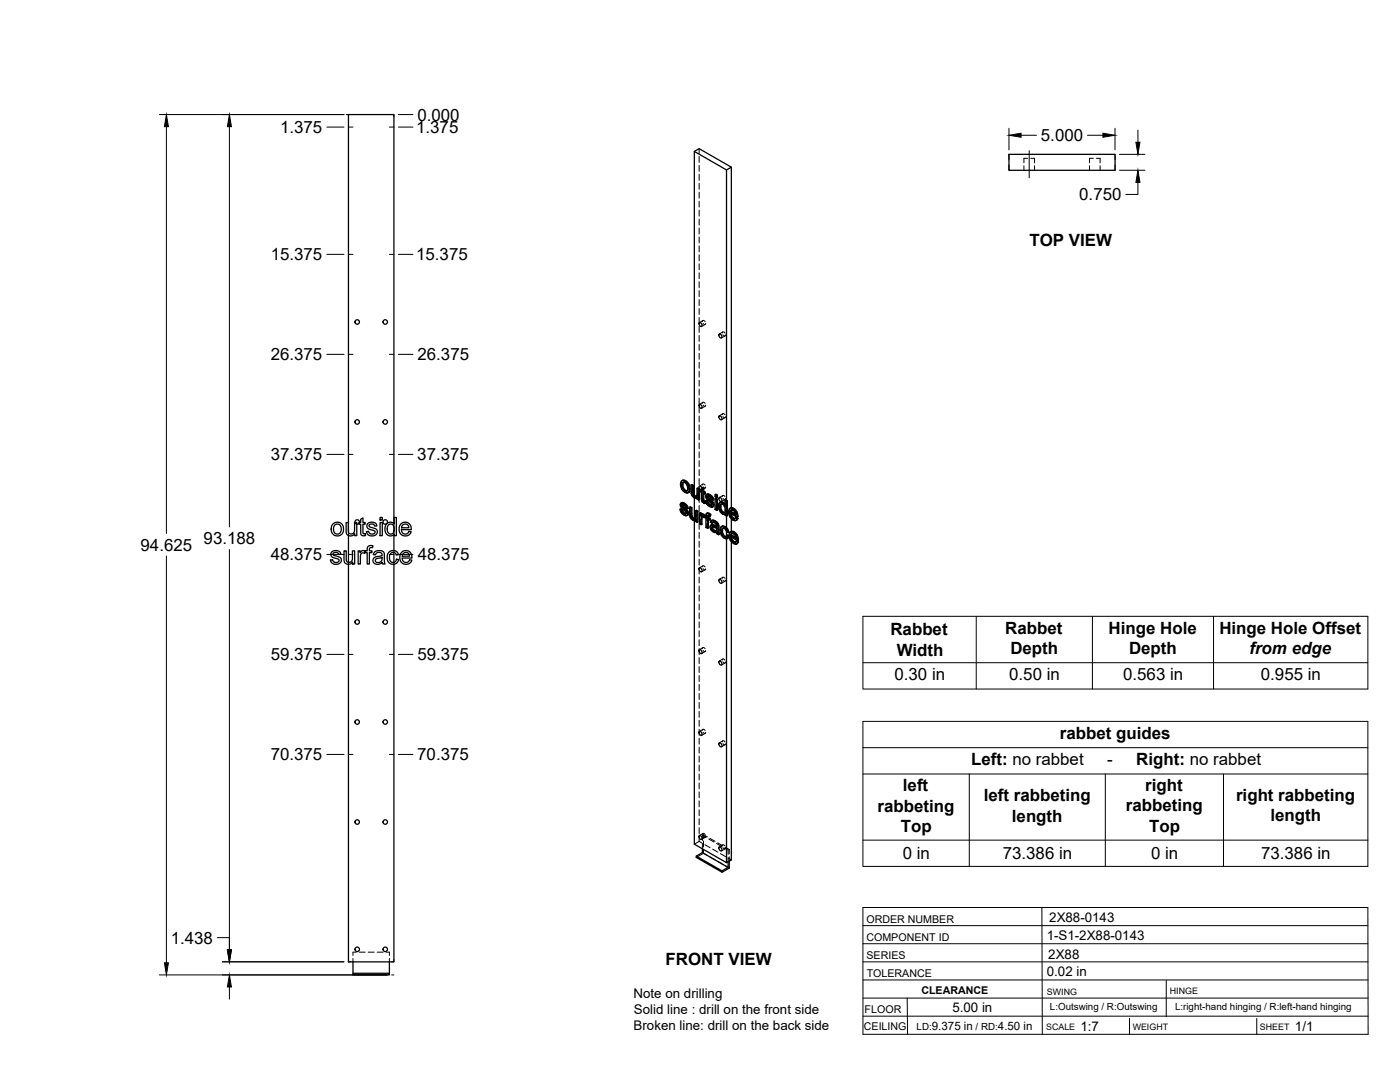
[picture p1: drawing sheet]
<svg xmlns="http://www.w3.org/2000/svg" width="559mm" height="432mm" viewBox="0 0 559 432" stroke-linecap="round" stroke-linejoin="round" font-family="sans-serif">
<!-- layer: Visible -->
<g fill="none" stroke="#000" stroke-width=".51">
<path d="M277.1 60.4l2-1.1 12.8 7.4-1.9 1.1M291.9 66.7v135.9M402.7 61.6h42.4v6.4h-42.4zM279.2 128.7a.93 .93 0 0 1 .9 .6 .93 .93 0 0 1-.3 1l-.8-.8zM287.1 133.3a.93 .93 0 0 1 .9 .6 .93 .93 0 0 1-.2 1l-.8-.9zM279.2 161.4a.93 .93 0 0 1 .9 .5 .93 .93 0 0 1-.3 1.1l-.8-.9zM287.1 165.9a.93 .93 0 0 1 .9 .6 .93 .93 0 0 1-.2 1l-.8-.8zM272.2 191.8l.6-.2 .9 .2zM272.2 191.8l-.5 .6-.1 .9 .5 1.9 1.5 1.4 .8 .1 .5-.3M272.3 193.6l.3 1.4M272.6 195l.3-.1 .8 .8-.3 .2zM272.8 192.5l-.2 .9"/>
<path d="M272.9 194.9l-.3-1.5-.3 .1 .2-.8 .5-.2 .9 .6 .5 1.4-.2 1.4h-.8M273.4 192l1 1a1.88 1.88 0 0 1 1 2M273.7 195.7l.5 .2M273.7 191.8l1.2 1.3M274.6 193.3l.5 1.9 .3-.2-.2 1.2M275.1 195.2l-.2 1.2 .3-.2-.6 .5M275.8 193.5l.7 .4 .3-.2v3.2M276.5 193.9v3.1l.3-.1 .3 .6M276.5 197.1l.3 .6 .3-.2 .5 .4M276.8 197.7l.4 .4h.9l-.3 .1M276.8 193.7l-.7-.4-.3 .2v3.2l.4 1.2 .9 .7M277.1 198.6l.6 .3 .6-.3v.6l.5 .4"/>
<path d="M277.1 197.5v-137.1l12.9 7.4v131.9M277.1 198.7v8.2M277.2 198.1l.6 .1M278.2 194.9l.6 .4 .4-.2v4.3l-.4 .2v-4.3M278.3 198.6l-.3 .2M279.6 195.5l-1.1-.8-.3 .2v2.6l-.4 .7M280 195.5l-.5 .1v.6l.5 .3v3.3l.9 1h.7l-.1-.7h-.6M280 194.8l.9-.2v1.5M280.1 194.7l-.3-.5-.7-.2v1M280.6 194.8v1.5l.3-.2 .6 .3M280.6 196.3l.6 .3 .3-.2v.6l-.3 .2v-.6M280.6 199.7l.7 .2"/>
<path d="M280.7 200l.8 .1M280.9 194.6l-.9 .2v1.1l-.5-.3M280.9 197v2.6M281.2 197.2l-.6-.4v2.8l.5 .2M281.6 199.8l.6 .3M282.1 197.3l.7-.1 .6 .2M282.3 198.3l.1 .3 .3-.2 .2 .3M282.4 198.6l.2 .3 .3-.2 1.5 1.4M282.4 197.1l-.4 .3M282.5 197.4h.9l.7 .6M282.5 199.9l-.9-.1 .7 1.6 1.3 .9 .9-.1M282.6 198v.1"/>
<path d="M282.6 198.9l1.4 1.4 .4-.2 .4 .6M282.7 198.4l-.4-.3 1 .3 .6 1 .6 .2M282.8 197.2l-.9 .3-.2 .9 .3 .7 2 1.9-.2 .7M283.1 197.6l.7 .6 .3-.2 .5 .6M283.8 198.2l.5 .6 .3-.2 .2 .9-.3 .1-.2-.8M285.4 199l.3-.1 .7 .3-.4 .2zM285.4 197.4l.3-.2 .7 .4-.4 .2zM285.4 199v4.3l.6 .4M285.4 197.4v.8l.6 .4M286.4 199.2v4.3l-.4 .2v-4.3M286.4 197.6v.8l-.4 .2v-.8M287.1 198.6a.93 .93 0 0 1 .9 .5 .93 .93 0 0 1-.2 1.1l-.8-.9z"/>
<path d="M289.4 199.7l.6 .3 .3-.1v5.9l-.3 .2v-6M290.3 199.9l-.6-.4-.3 .2v2.1l-.4-.7M133 209l1.7-.6 1.4 .5 .9 1.2v2.2l-.8 1.1-1.8 .5-1.5-.7-.7-1.6a2.9 2.9 0 0 1 .8-2.6zM133.5 209.6l1.2-.5 .7 .2 .5 .6 .3 1.7-.8 1.4-1.2 .1-.8-.6-.3-1.6zM137.3 219.8h.9v3a1.32 1.32 0 0 0 1.3 1.7 1.32 1.32 0 0 0 1.2-1.8v-2.9h.9v5.3h-.8v-.8a1.86 1.86 0 0 1-2.3 .9 1.86 1.86 0 0 1-1.2-2.1zM138.2 208.5h.8l.1 3.8a1.31 1.31 0 0 0 1.7 .7 1.31 1.31 0 0 0 .7-1.7v-2.8h.9v5.3h-.8v-.8a1.86 1.86 0 0 1-2.2 .8 1.86 1.86 0 0 1-1.2-2zM139.1 213.7v10.7M143 219.8h.7v.8a1.28 1.28 0 0 1 2.1-.6l.8-.2v-1.1a1.56 1.56 0 0 1 2.2-.9l-.1 .8a.81 .81 0 0 0-.9 0 .81 .81 0 0 0-.4 .8v.4h1.1v.7h-1.1v4.6h-.8v-4.6h-.8v-.4l-.3 .7-.8-.2-.7 .5-.2 4h-.8zM143.3 208.8l-.9 .4M143.4 208.5a.9 .9 0 0 0-.8-1.1 .9 .9 0 0 0-.9 1.1M144 207.2l.9-.5v1.8h.9v.7h-.9v3.4l.2 .4h.7l.1 .8h-1.3l-.6-.7v-3.9h-.7v-.7h.7zM146.7 209l.9-.5 1.4-.1a1.53 1.53 0 0 1 1.4 1.5l-.8 .1a1.17 1.17 0 0 0-1.2-.9 1.17 1.17 0 0 0-1.1 .8l.4 .5 2.1 .5a1.6 1.6 0 0 1 .7 2.1 1.6 1.6 0 0 1-2 .9l-1.5-.4-.7-1.3 .9-.2 .4 .9 .5 .2 1.3-.2a.73 .73 0 0 0 .3-.9 .73 .73 0 0 0-.9-.4l-1.1-.3a1.41 1.41 0 0 1-1-2.3z"/>
<path d="M151.7 208.5h.9v5.3h-.9zM151.7 206.5h.9v1h-.9zM154.3 209l1.1-.6a1.86 1.86 0 0 1 1.9 .7v-2.6h.9v7.3h-.8v-.7a2.17 2.17 0 0 1-2.7 .5 2.17 2.17 0 0 1-1.1-2.5zM154.5 208.9a.9 .9 0 0 0-.5-1.5 .9 .9 0 0 0-1.1 1.1 .9 .9 0 0 0 1.4 .5M155 209.5l1.3-.3 .9 1v2l-.7 .9-1.1-.1-.7-.9-.1-1.5zM157.2 209v-163.3h-18.1v166.6M157.2 210.2v2M157.2 213.3v6.4M160 209.1a2.46 2.46 0 0 1 2.9-.4 2.46 2.46 0 0 1 1.2 2.7h-3.9l.3 1 .8 .7a1.46 1.46 0 0 0 1.9-1l.9 .1-.5 .9-.9 .7h-1.5l-1.2-.6-.7-1.7 .1-1.2zM160.7 209.5l.6-.3h1l.6 .6 .3 .8h-2.9zM271.4 203.2l.6 .3M271.9 200.7l.7-.1 .6 .2"/>
<path d="M272 203.5l.4-.2 .2 .9-.3 .1zM272.1 201.7l.7 .4M272.2 202l.2 .3 .4-.2 1.5 1.4M272.2 200.6l-.4 .2M272.3 204.3l.7 .6h.8M272.3 200.8h.9l.8 .6M272.4 203.3l-1-.1 .8 1.8 1.2 .7 .9-.1M272.4 202.3l1.5 1.4 .4-.2 .4 .7M272.5 201.4l-.1 .1M272.5 201.8l-.3-.3 1 .3 .5 1 .7 .3M272.6 204.2l.7 .6M272.6 200.6l-.9 .3-.2 .8 .4 .9 1.9 1.8-.2 .7"/>
<path d="M272.9 201l.7 .6 .4-.2 .5 .7M273 204.9l.6 .2M273.6 201.6l.5 .6 .4-.1 .2 .8-.3 .2-.3-.9M273.7 205.1h-.1M273.9 203.7l.4 .6 .4-.1 .1 .7M274.3 204.3l.2 .7 .3-.1-.2 .5M274.5 205l-.2 .6 .3-.2-.4 .4M275.2 202.4l.7 .4 .3-.2v3.2M275.9 202.8v3.1l.3-.1 .3 .6M275.9 206l.3 .6 .3-.2 .4 .4M276.2 206.6l.4 .4h.9M276.2 202.6l-.7-.4-.3 .2v3l.3 1.2 .8 .8a.97 .97 0 0 0 1.4 .1"/>
<path d="M276.6 207l.6 .2M277.1 207.8v129.1l12.9 7.4v-129.3M277.5 207l-.3 .2M277.6 203.8l.7 .4 .3-.2v4.3l-.3 .2v-4.3M277.7 207.5v.7l.6 .3M277.7 207.5l-.2 .2M278.6 204l-.7-.4-.3 .2v2.7l-.4 .7M279.2 204.7l.6 .4 .3-.2v.5l.4-.2M279.8 205.1v.6l.7-.5 .4 .1M280 206.4l.2 2.8-.3 .2v-2.2M280.1 204.9l-.6-.3-.3 .1v4.3l.7 .4M280.2 205.3h.7l.6 .4"/>
<path d="M280.3 206.1v.1M280.6 205.4l.6 .5M281 206.6l-.8-.5-.2 .3 .3-.2-.1 .8M281.2 206.4l.6 .4v3.7l.6 .4M281.2 206.4v-.3l-.2 .5M281.2 200.3l.1 .7M281.2 206.5l-.2 .1M282.2 204.9h.9l.6 .4M282.2 200.1l.3-.2 .3 .8-.3 .2zM282.4 206.6l.7 .4 .3-.2v.6l-.3 .1v-.5M282.5 204.7l-.5 .2M282.5 200.9l.7 .6h.8"/>
<path d="M282.7 207.3v3.4l-.3 .2v-3.8l.7 .4M282.7 205.7v.7M282.8 205.1l.6 .4 .3-.2-.4 .8 .1-.6M282.8 200.7l.7 .7M283.1 204.9l-.6-.2-.5 .2-.2 1.3-.6-.3 .6-.1M283.2 201.5l.6 .2M283.3 206.1a.45 .45 0 0 0-.5-.5 .45 .45 0 0 0-.4 .6v.4l.3-.2 .7 .4M283.9 209.6l.7-.2 1.4 .5M283.9 201.7h-.1M284.1 210.7l.2 .6 .3-.2 .6 .5M284.1 200.3l.4 .6 .3-.2 .2 .8M284.2 210.4l-.1 .3 .3-.2 .2 .6"/>
<path d="M284.2 209.4l-.5 .2M284.3 211.3l.5 .5h1h-1M284.3 210.3l-.1 .1M284.4 207.7l.8 .4 .3-.2 .8 .6M284.4 210.3l.6 .2a.79 .79 0 0 1 .9 .2 .79 .79 0 0 1 0 1l-.4 .3M284.4 210.3l-.2 .1M284.4 210.3v.2M284.5 200.9l.2 .7 .3-.1-.2 .5M284.5 208.4l-.4 .5 .2-.4 .5-.1 1.1 1a.43 .43 0 0 1 .1 .6 .43 .43 0 0 1-.7 0l-1-.4M284.6 209.4l-1 .3-.2 1 .7 1.1 1.1 .7a.62 .62 0 0 1 1 .5l.6 .4M284.7 201.6l-.2 .6 .3-.2-.5 .4M284.7 207.6l-.8 .2"/>
<path d="M285.2 208.1l.8 .5 .3-.1 .4 .5M285.5 207.9l-.8-.3-.9 .3-.3 .5 .6 .5M286 208.6l.4 .6 .3-.2 .2 .7M286.4 209.2l.2 .6 .3-.1 .1 2.9M286.6 209.8l.1 2.9 .3-.1 .1 .6-.3 .2-.1-.6M287.4 202.4l.3 1.4M287.5 200.4h1.2l.6 .6M287.7 201.3h.7l.7 .8 .3 1.1-.2 1.4M287.7 201.3l-.3 1.1 .4-.2 .3 1.4M287.7 203.8l.4-.2 .7 .8-.4 .2zM287.8 201.2l-.1 .1M287.8 200.3l-.5 .2"/>
<path d="M288 201.1l-.2 1.1M288.1 212v.1a1.2 1.2 0 0 0 .8 1.4l.5 .5M288.2 210.1l.9 .2 .3-.2 1 1M288.4 213.4l.7 .8h.8M288.4 200.6l.6 .5h.4M288.4 204.6h.8M288.5 209.9l-.6 .3M288.6 210.8l-.2 1M288.7 200.4l-.7-.2-.8 .4-.4 1.7 .9 2.2 1.1 .8 .6-.2v.5l.6 .4v4.5M288.8 204.4l.4 .1M289.1 210.3l.8 .6a1.43 1.43 0 0 1 1 1.5l-.3 .1-.5-1.3M289.4 210.1l-.9-.2-.7 .3-.3 .7v1.4l.9 2 1 .6 .7 .1"/>
<path d="M289.4 205.1l-.2 .2M290 212.2v1.8M290 213.7l.7 .4M290.6 212.5l-.6-.2-.7-1.3-.9-.2-.3 1.2 .3-.2 .3 1.4M290.7 214.1l.3-.1-.3 .6-.6 .4zM291 214l-.6-.5-.7 .8-.6-.1M291.3 202.9h1a1.84 1.84 0 0 1 1.8 1.2M291.5 212.3l.8-.1a1.99 1.99 0 0 1 2 1.3M291.5 204.3l2.1 1.2-.4-1.1-.9-.9-.6 .1-.2 .7 .3-.2 1.7 1M291.7 213.6l2.1 1.2-.5-1.3-.9-.6h-.4l-.3 .7 .3-.2 1.7 1M291.8 206.1l.8 .8h.8M291.8 205l.3 .9"/>
<path d="M291.9 216.2v127l-1.9 1.1M291.9 203.6v.5M291.9 205.1v.3M291.9 207.1v4.9M292 203.5l-.2 .6M292 214.4l.3 .9M292 215.5l.8 .8h.8M292.2 212.9l-.2 .5M292.5 203l1 1a1.94 1.94 0 0 1 1.1 2.1M292.6 206.9l.6 .2M292.7 212.4l1.1 1a1.97 1.97 0 0 1 .9 2M292.8 216.3l.5 .2"/>
<path d="M292.9 202.8l-.9-.2-1 .7-.2 1 .2 1.4 .7 1.1 1.3 1h.7l.8-.9M293.1 212.2l-.9-.2-.9 .5-.3 1.5 .3 1.2 .7 1.1 1.2 .8 .6 .1 .9-.9M293.3 207l-.1 .1M293.5 216.4l-.2 .1M293.6 206.6l.6 .5M293.8 204.3l.4 1.9 .4-.1-.4 .1M293.8 216l.6 .5M293.9 213.7l.5 1.9 .3-.2-.3 .2M294.2 206.4l-2.8-1.6 .4 1.3 .3-.2 .8 .9M294.4 215.8l-2.8-1.6 .4 1.3 .3-.2 .8 .8M294.5 206.9l-.7 .8M294.5 206.9l-.6-.5-.7 .7"/>
<path d="M294.7 216.3l-.7 .8M294.7 216.3l-.6-.5-.8 .7M132.4 220.2l1.2-.5 1.1 .1a1.53 1.53 0 0 1 1.4 1.4l-.9 .1a1.17 1.17 0 0 0-1.1-.9 1.17 1.17 0 0 0-1.2 .9l.3 .3 2.8 1.1a1.85 1.85 0 0 1-.4 2.2 1.85 1.85 0 0 1-2.2 .2l-1.1-.6-.4-1 .9-.1 .3 .7 .7 .4 1.2-.2a.81 .81 0 0 0 .2-1.1 .81 .81 0 0 0-1-.3l-1.2-.4a1.35 1.35 0 0 1-.6-2.3zM149.5 220.3l.7-.4 1.2-.2 1.7 .6 .6 4.8h-.9l-.2-.6-1.3 .6-1.2 .1-.8-.4-.4-.7a1.74 1.74 0 0 1 2-2l.6-.1a.77 .77 0 0 0 1-.8 .77 .77 0 0 0-1-.7l-1.2 .2-.4 .7-.9-.1zM150 223.2l2.5-.7a1.62 1.62 0 0 1-.6 1.7 1.62 1.62 0 0 1-1.9 0l-.2-.5zM155.2 220.4l1.2-.6h1.4l.8 .7 .4 .9-.8 .1a1.44 1.44 0 0 0-1.9-.9 1.44 1.44 0 0 0-.9 1.9l.4 1.4 .7 .5 1.1-.1 .6-1.1 .9 .1-.5 1.2a2.49 2.49 0 0 1-3.2 .2 2.49 2.49 0 0 1-.8-3.2zM157.2 225.2v158.7h-18.1v-158.7M157.2 220.5v3.9M160.3 220.5a2.46 2.46 0 0 1 2.9-.5 2.46 2.46 0 0 1 1.2 2.7h-3.9l.2 .9 .8 .8a1.43 1.43 0 0 0 2-1l.9 .1-.5 .9-.9 .7h-1.6l-1.1-.6-.6-.9-.1-1.1 .1-1zM161 220.9l.5-.4h1.1l.6 .5 .3 1h-3zM279.2 226.6a.93 .93 0 0 1 .9 .6 .93 .93 0 0 1-.3 1l-.8-.8zM287.1 231.2a.93 .93 0 0 1 .9 .5 .93 .93 0 0 1-.2 1.1l-.8-.9z"/>
<path d="M279.2 259.3a.93 .93 0 0 1 .9 .5 .93 .93 0 0 1-.3 1.1l-.8-.9zM287.1 263.8a.93 .93 0 0 1 .9 .6 .93 .93 0 0 1-.2 1l-.8-.8zM279.2 291.9a.93 .93 0 0 1 .9 .6 .93 .93 0 0 1-.3 1l-.8-.9zM287.1 296.5a.93 .93 0 0 1 .9 .5 .93 .93 0 0 1-.2 1.1l-.8-.9zM279.2 333.4a.93 .93 0 0 1 .9 .6 .93 .93 0 0 1-.3 1l-.8-.8zM280.4 338.7v1.6l-2.5 1.4v.5l10.3 5.9v-.5l-10.3-5.9M287.1 338a.93 .93 0 0 1 .9 .6 .93 .93 0 0 1-.2 1l-.8-.9zM280.4 340.3l10.2 5.9-2.4 1.4M290.6 343.9v2.3M291.1 343.6v2.8l-2.9 1.7M140.9 383.9v5.2h14.5v-.7h-14.5M155.4 383.9v4.5"/>
<circle cx="142.6" cy="128.5" r=".9"/>
<circle cx="153.8" cy="128.5" r=".9"/>
<circle cx="142.6" cy="168.4" r=".9"/>
<circle cx="153.8" cy="168.4" r=".9"/>
<circle cx="142.6" cy="248.2" r=".9"/>
<circle cx="153.8" cy="248.2" r=".9"/>
<circle cx="142.6" cy="288.1" r=".9"/>
<circle cx="153.8" cy="288.1" r=".9"/>
<circle cx="142.6" cy="328.1" r=".9"/>
<circle cx="153.8" cy="328.1" r=".9"/>
<circle cx="142.6" cy="378.9" r=".9"/>
<circle cx="153.8" cy="378.9" r=".9"/>
</g>
<!-- layer: Hidden -->
<g fill="none" stroke="#000" stroke-width=".4">
<path d="M279.1 59.3v1.9M279.1 62.4v2.4M279.1 66v2.4M279.1 69.6v2.3M279.1 73.1v2.4M279.1 76.7v2.4M408.7 66.2v1.8M410.2 63.2h-1.5v1.8M411.4 63.2h1.5v1.8M412.9 66.2v1.8M434.9 66.2v1.8M436.4 63.2h-1.5v1.8"/>
<path d="M437.6 63.2h1.5v1.8M439.1 66.2v1.8M279.1 80.3v2.4M279.1 83.8v2.4M279.1 87.4v2.4M279.1 91v2.4M279.1 94.6v2.3M279.1 98.1v2.4M279.1 101.7v2.4M279.1 105.3v2.4M279.1 108.9v2.3M279.1 112.4v2.4"/>
<path d="M279.1 116v2.4M279.1 119.6v2.3M279.1 123.1v2.4M279.1 126.7v2.4M279.1 130.3v2.4M279.1 133.9v2.3M279.1 137.4v2.4M280.4 128.3l.4-.4 .6 .5M280.6 127.9l-1.5 .8M280.6 129l.6 .5 .5-.4M281.5 129.5l-1.5 .8M288.3 132.9l.4-.5 .7 .5"/>
<path d="M288.5 132.5l-1.4 .8M288.6 133.6l.6 .5 .4-.5M289.4 134l-1.4 .9M279.1 141v2.4M279.1 144.6v2.4M279.1 148.1v2.4M279.1 151.7v2.4M279.1 155.3v2.4M279.1 158.9v2.3M279.1 162.4v2.4M279.1 166v2.4M279.1 169.6v2.4"/>
<path d="M279.1 173.1v2.4M279.1 176.7v2.4M280.4 161l.4-.5 .6 .5M280.6 160.5l-1.5 .9M280.6 161.7l.6 .5 .5-.5M281.5 162.1l-1.5 .8M288.3 165.5l.4-.4 .7 .4M288.5 165.1l-1.4 .8M288.6 166.2l.7 .5 .3-.4M289.4 166.7l-1.4 .8M271.9 193.1l.5 1.9-.3 .2M272.4 195l1.3 1.3-.3 .2"/>
<path d="M272.5 191.6l-.9 1.7M272.8 192.5l-.2 .1M272.9 192.4h.8l-.3 .2M273.7 192.4l.8 .9-.3 .2M273.7 196.3l.9 .3-.3 .1M274.5 195.7l-.3 .2M274.5 193.3l.3 1.4-.4 .2M274.8 194.7l-.1 .7-.5 .5M274.9 196.5l-.3 .1M276.1 193.3l.1 3.4-.3 .2M276.2 196.7l.2 .7-.3 .1M276.4 197.4l.4 .6-.3 .1"/>
<path d="M277.1 197.5v1.1l.3-.1-.6-.5M277.4 198.5l.7 .2 .5-.3-.3 .2M278.1 198.1h.1M278.3 198l-.4 .2M278.4 198.6h-.1M278.4 197.8l-.3 .3M278.5 194.7v2.8l-.4 .5M278.6 198.4v.7l-.3 .1M278.6 199.1l.6 .3M279.1 180.3v2.4M279.1 183.9v2.3M279.1 187.4v2.4"/>
<path d="M279.1 191v2.4M279.1 194.6v2.4M279.1 198.2v2.3M279.1 195.1h.1M279.8 196l.5 .3-.3 .2M279.8 195.4v.6l-.3 .2M280 195.5l.3 .2M280.1 194.7v.8l-.5 .1M280.3 196.3l.1 3.3-.4 .2M280.3 194.6v1.1l-.3 .2M280.4 199.6l.2 .5-.3 .2M280.4 193.6l.4-.5 .6 .5"/>
<path d="M280.6 196.8l.3-.2v.4M280.6 193.2l-1.5 .8M280.6 194.3l.7 .5 .4-.5M280.9 196.6l.6 .4M281.5 194.8l-1.5 .8M281.9 199.7l.5 1.3-.3 .1M282 197.8l.2 .7-.4 .2M282.1 197.4l-.4 .6M282.2 198.5l.4 .6-.4 .2M282.3 197.2l-.5 .4M282.5 198l.3-.2-.2 .2M282.6 199.1l1.6 1.6-.4 .2"/>
<path d="M282.7 197.9l-.3 .1M282.8 197.8l.6 .2-.3 .2M283.4 198l.6 .5-.3 .2M284 198.5l.2 .7-.3 .2M284.2 199.2l.6 .3M285.7 197.2v.9l-.3 .1M285.7 198.9v1.5M285.7 198.1l.7 .3M288.3 198.2l.4-.5 .7 .5M288.5 197.7l-1.4 .9M288.6 198.9l.6 .4 .4-.4M289.4 199.3l-1.4 .9"/>
<path d="M289.7 199.5v2.1l-.3 .2M290 199.7v2.5M139.1 212.3v1.4M141.7 208.5l.7 .7M143.4 208.5l-.1 .3M154.5 208.9l-.2 .1M157.2 209v1.2M157.2 212.2v1.1M157.2 219.7v.8M271.7 203.1l.5 1.3-.3 .2M271.8 201.3l.2 .6-.3 .2M271.9 200.8l-.4 .6"/>
<path d="M272 201.9l.4 .6-.3 .2M272.1 200.6l-.5 .4M272.2 204.4l1.1 1-.3 .1M272.3 201.4l.3-.2-.1 .2M272.4 202.5l1.6 1.6-.3 .2M272.6 201.3l-.4 .1M272.6 201.2l.6 .2-.3 .2M273.2 201.4l.6 .6-.3 .1M273.3 205.4l.8 .2-.3 .2M273.8 204.9h.2M273.8 202l.3 .6-.4 .2M274 204.1l.2 .5-.3 .1"/>
<path d="M274 204.9l-.3 .2 .3-.2M274.1 202.6l.6 .3M274.2 204.6l-.2 .3M274.5 205.6h-.4M275.5 202.2l.1 3.4-.3 .2M275.6 205.6l.2 .7-.3 .2M275.8 206.3l.4 .6-.3 .2M276.2 206.9l.6 .5-.3 .2M276.8 207.4l.7 .2 .5-.3-.2 .2M277.1 206.9v.9M277.5 207h.1M277.7 206.9l-.4 .2"/>
<path d="M277.8 206.7l-.3 .3M277.9 203.6v2.8l-.4 .5M278 207.3v.7l-.3 .2M278 208l.6 .3M279.1 201.7v2.4M279.1 205.3v2.4M279.1 208.9v2.3M279.1 212.4v2.4M279.1 216v2.4M279.1 219.6v2.4M279.5 207.3v1.6l-.3 .1M279.5 208.9l.7 .3"/>
<path d="M279.5 204.6v1.5M280.1 206.1l.8-.1-.3 .2M280.1 205.4v.1M280.3 206.1l.2-.2-.3 .2M280.4 205.2l-.6 .5M280.6 200.1l.6 .5-.4 .1M280.9 206l.4 .4M281.2 200.6l.4 .2M281.2 206.1l.3-.2-.2 .5M281.5 205.7v.1M281.5 206.3l.6 .3-.3 .2M281.5 205.9l-.2 .5"/>
<path d="M281.5 205.7l-.3 .3M281.8 205.8l.3 .2M282.1 209v1.3l-.3 .2M282.1 210.3l.6 .4M282.1 206.6v1.3M282.2 205l-.1 1-.3 .2M282.3 204.7l-.5 .4M282.4 201l1.1 1-.3 .1M282.4 207.1l.3-.2v.4M282.5 205.7l.4-.2-.2 .2M282.7 206.9l.7 .5M282.9 205.5l.4 .1-.4 .2"/>
<path d="M283.3 205.6l.3 .3M283.5 202l.8 .2-.3 .2M283.7 210.1l.4 1.1-.4 .2M283.8 209.6l-.4 .7M283.8 208.2l.7 .5M284 201.5h.1M284 209.4l-.5 .4M284.1 211.2l.9 .9-.3 .2M284.1 207.7l-.6 .7M284.2 200.7l.1 .5-.3 .1M284.2 201.5l-.3 .2 .2-.2M284.2 207.6l-.4 .3"/>
<path d="M284.3 201.2l-.2 .3M284.4 208.4l.4-.2-.3 .2M284.5 210.2l.2-.1zM284.5 210.2l-.2 .1M284.6 210.1l-.4 .2M284.6 202.2h-.3M284.7 210.1l1.6 .5-.3 .2M284.8 208.2l.6 .2-.3 .2M285 212.1l.7 .2-.3 .2M285.4 208.4l.7 .7-.3 .2M285.7 212.3l.7-.1-.4 .2M285.7 201.6v1.6l-.3 .1"/>
<path d="M285.7 203.2l.7 .3M286 209.9l.3 .1M286 211.7l-.3 .2M286.1 209.1l.2 .7-.3 .2M286.2 211.5l-.4 .3M286.3 210.6l-.1 .9-.3 .2M286.3 209.8l-.3 .4M286.4 212.2l.1 .7-.3 .1M286.5 212.9l.6 .3M287.1 201.8l.2 1.3-.3 .2M287.3 200.7l-.2 1.1-.3 .2M287.3 203.1l.6 1.1-.3 .2"/>
<path d="M287.6 200.3l-.6 .6M287.7 211.4l.5 1.9-.3 .2M287.9 204.2l.8 .8-.3 .1M287.9 210.3l-.2 1.1-.3 .2M288 201.1h.7l-.3 .2M288 201.1l-.2 .1M288 201.1h.1M288.1 201l-.3 .2M288.2 213.3l1.2 1.3-.3 .2M288.2 210l-.6 .5M288.6 210.8l-.2 .1M288.7 210.7l.8 .1-.4 .1"/>
<path d="M288.7 205l.7 .1 .4-.2-.4 .2M288.7 201.1l.8 .8-.4 .2M289.4 201.1l.3 .5M289.4 214.6l1.1 .2M289.5 210.8l.5 .5-.3 .2M289.5 201.9l.3 1.5-.4 .2M289.5 205.1h-.1M289.8 203.4l-.1 .7-.5 .4 .3-.1M289.8 204.9v.6l-.4 .1M289.8 205.5l.5 .3M290 203.4v2.6M290 210.5v1.7"/>
<path d="M290 214v1M290 211.3l.3 .8-.3 .2M290 214.1l-.1 .1M290.3 212.1l.6 .3M290.4 213.5l-.7 .8M291.1 204.1l.5 1.9-.3 .2M291.3 213.5l.5 1.9-.3 .2M291.4 204.8l.4-.1v.3M291.6 206l1.3 1.4-.3 .1M291.6 202.7l-.8 1.6M291.6 214.2l.4-.2v.4M291.8 204.7l2.7 1.5"/>
<path d="M291.8 215.4l1.3 1.3-.3 .2M291.8 212.1l-.5 1.4-.3 .2M291.9 202.6v1M291.9 204.1v1M291.9 205.4v1.7M291.9 212v1.5M291.9 214.7v1.5M292 214l2.7 1.6M292 203.5l-.2 .1M292.1 203.4l.8 .1-.4 .1M292.2 212.9h-.2M292.3 212.7l.8 .1-.4 .2"/>
<path d="M292.9 203.5l.7 .8-.3 .2M292.9 207.4l1.1 .2-.4 .2M293.1 212.8l.7 .9-.3 .2M293.1 216.7l1.1 .3-.4 .2M293.5 206.9h-.1M293.5 206.9l-.2 .1M293.5 205.1l.4 .2M293.6 206.8l-.4 .2M293.6 204.3l.3 1-.3 .2M293.7 216.3h-.1M293.7 216.3l-.2 .1M293.7 214.4l.4 .3"/>
<path d="M293.8 216.2l-.3 .2M293.8 213.7l.3 1-.3 .1M293.9 206.4l-.4 .5M294.1 215.8l-.4 .5M294.1 207.5l-.1 .1M294.3 216.9l-.1 .1M139.1 224.4v.8M157.2 224.4v.8M279.1 223.2v2.3M279.1 226.7v2.4M279.1 230.3v2.4M279.1 233.9v2.4"/>
<path d="M279.1 237.4v2.4M280.4 226.2l.4-.4 .6 .5M280.6 225.8l-1.5 .8M280.6 226.9l.6 .5 .5-.4M281.5 227.4l-1.5 .8M288.3 230.8l.4-.5 .7 .5M288.5 230.4l-1.4 .8M288.6 231.5l.6 .5 .4-.5M289.4 231.9l-1.4 .9M279.1 241v2.4M279.1 244.6v2.4M279.1 248.2v2.3"/>
<path d="M279.1 251.7v2.4M279.1 255.3v2.4M279.1 258.9v2.4M280.4 258.8l.4-.4 .6 .5M280.6 258.4l-1.5 .9M280.6 259.6l.6 .5 .5-.5M279.1 262.4v2.4M279.1 266v2.4M279.1 269.6v2.4M279.1 273.2v2.3M279.1 276.7v2.4M281.5 260l-1.5 .8"/>
<path d="M288.3 263.4l.4-.4 .7 .4M288.5 263l-1.4 .8M288.6 264.1l.7 .5 .3-.4M289.4 264.6l-1.4 .8M279.1 280.3v2.4M279.1 283.9v2.4M279.1 287.4v2.4M279.1 291v2.4M279.1 294.6v2.4M279.1 298.2v2.3M280.4 291.5l.4-.5 .6 .5M280.6 291.1l-1.5 .8"/>
<path d="M280.6 292.2l.7 .5 .4-.5M281.5 292.7l-1.5 .8M288.3 296.1l.4-.5 .7 .5M288.5 295.6l-1.4 .9M288.6 296.8l.6 .4 .4-.4M289.4 297.2l-1.4 .8M279.1 301.7v2.4M279.1 305.3v2.4M279.1 308.9v2.4M279.1 312.5v2.3M279.1 316v2.4M279.1 319.6v2.4"/>
<path d="M279.1 323.2v2.3M279.1 326.7v2.4M279.1 330.3v2.4M279.1 333.9v1.9M279.1 335.8l-2 1.1M279.1 335.8l1.2 .7M280.4 336.7v2M280.4 333.4l1.5 .8M280.4 333l.4-.4 .6 .5M280.6 332.6l-1.5 .8M280.6 333.7l.6 .5 .5-.4M280.8 334.4v-1.3l-.4 .3v2"/>
<path d="M280.8 335.6v2.4M280.8 339.2v1.3M280.8 333.1l1.5 .9M281.3 337.1l2.1 1.2M281.5 334.2l-1.5 .8M282.9 334.8l2.1 1.2M283.4 334.6l2 1.2M284.4 338.9l2.1 1.2M286 336.6l2.1 1.2M286.4 336.4l2.1 1.1M288.3 337.6l.4-.5 .7 .5M288.5 337.2l-1.4 .8"/>
<path d="M288.6 338.3l.7 .5 .3-.5M289.1 338.4l1.5 .9 .5-.3M289.4 338.8l-1.4 .8M289.6 338.1l1.5 .9M290.6 339.3v1.7M291.1 339v1.7M280.8 340.5l-2.9 1.7M280.8 340.5l1.5 .9M283.4 342l2 1.2M286.4 343.8l2.1 1.2M287.5 340.7l2.1 1.2M289.6 345.5l1.5 .9"/>
<path d="M290.6 342.2v1.7M290.6 342.5l1.3 .7M291.1 341.9v1.7M142.2 380h-1.3v1.3M143.4 380h2.4M147 380h2.4M150.5 380h2.4M154.1 380h1.3v1.3M140.9 382.5v1.4M155.4 382.5v1.4"/>
</g>
<!-- layer: Reference -->
<g fill="none" stroke="#000" stroke-width=".4">
<path d="M138.2 45.7h.9v.9M139.1 50.7h1.8M155.4 50.7h1.8M156.3 45.7h.9v.9M402.7 61.6v2.1M402.7 65.8v2.2M445.1 61.6v2.1M445.1 65.8v2.2M139.1 101.5h1.8M155.4 101.5h1.8M139.1 141.4h1.8M155.4 141.4h1.8"/>
<path d="M139.1 181.3h1.8M155.4 181.3h1.8M139.1 221.3h1.8M155.4 221.3h1.8M139.1 261.2h1.8M155.4 261.2h1.8M139.1 301.1h1.8M155.4 301.1h1.8M139.1 382.9v1h.9M156.3 389.1h.9M157.2 382.9v1h-.9"/>
</g>
<!-- layer: Hidden Narrow -->
<path d="M276.1 196l-.3 .2M278.5 197l-.3 .2M280.3 198.8l-.3 .1M273.3 203.5l-.3 .1M275.5 204.9l-.3 .2M277.9 205.9l-.3 .2M282.1 205.6l-.3 .1M283.5 200l-.3 .2M285.3 210.3l-.3 .2M286.3 210.9l-.3 .1" fill="none" stroke="#000" stroke-width=".4"/>
<!-- layer: Visible Narrow -->
<path d="M276.8 196.1l-.3 .2M280.9 199.2l-.3 .1M283.5 199.2l-.3 .2M273.3 202.6l-.3 .2M276.2 205l-.3 .2M282.7 206l-.3 .2M285.2 209.6l-.3 .2M287 210.3l-.4 .2M287 211.3l-.4 .2" fill="none" stroke="#000" stroke-width=".4"/>
<!-- layer: Titleblock -->
<path d="M344.4 362.2h201.6l.1 50.6h-201.7zM344.4 376.6h201.6M344.4 369.4h201.6M415.9 362.2l.1 50.6M344.4 383.9h201.6M344.4 398.3h201.6M344.4 391.1h201.6M362.1 398.3l.1 14.4M465.5 391.3v14.4M344.4 405.5h201.7M450.8 406.4v6.4M501.6 406.4v6.4" fill="none" stroke="#000" stroke-width=".4"/>
<!-- layer: Custom Tables -->
<path d="M344.4 246h201.6v29h-201.6zM389.7 246v29M436 246v29M484.4 246v29M344.4 264.5h201.6M344.4 287.9h201.6v57.9h-201.6zM344.4 298.4h201.6M344.4 308.9h201.6M386.9 308.9v36.9M441.2 308.9v36.9M488.4 308.9v36.9M344.4 335.3h201.6" fill="none" stroke="#000" stroke-width=".4"/>
<!-- layer: FD_Dimensions -->
<g fill="none" stroke="#000" stroke-width=".4">
<path d="M63.6 45.7h73.7M66.4 50.5v162.4M91.6 50.5v159.8M130.5 50.7h6.8M159 45.7h5.8M159 50.7h5.8M402.7 51.2v8.6M407.5 54h6.2M434 54h6.2M445.1 51.2v8.6M454.2 51.9v4.9M446.8 61.6h10.2"/>
<path d="M446.8 67.9h10.2M454.2 72.8v4.8h-4.8M130.5 101.5h6.8M159 101.5h5.8M130.5 141.4h6.8M159 141.4h5.8M130.5 181.3h6.8M159 181.3h5.8M91.6 219.3v159.7M66.4 221.9v162.3M130.5 221.3h6.8M159 221.3h5.8"/>
<path d="M130.5 261.2h6.8M159 261.2h5.8M130.5 301.1h6.8M159 301.1h5.8M86.7 374.2h4.9M63.6 389.1h90.9M88.8 383.8h48.5M91.6 393.9v4.8"/>
</g>
<path d="M66.4 45.7l.8 4.8h-1.6zM91.6 45.7l.8 4.8h-1.6zM402.7 54l4.8-.8v1.6zM440.2 53.2l4.9 .8-4.9 .8zM453.4 56.8h1.6l-.8 4.8zM454.2 67.9l.8 4.9h-1.6zM90.8 379h1.6l-.8 4.8zM65.6 384.2h1.6l-.8 4.9zM91.6 389.1l.8 4.8h-1.6z" fill="#000" stroke="#000" stroke-width=".4"/>
<!-- layer: Smart Centers -->
<path d="M410.8 60.1v10.9" fill="none" stroke="#000" stroke-width=".4"/>
<g font-size="6.7">
<text x="111.8" y="53.1">1.375</text>
<text x="166.1" y="53.1">1.375</text>
<text x="166.6" y="48.1">0.000</text>
<text x="415.5" y="56.3">5.000</text>
<text x="430.8" y="80">0.750</text>
<text x="410.9" y="98.2">TOP VIEW</text>
<text x="108.1" y="103.9">15.375</text>
<text x="166.1" y="103.9">15.375</text>
<text x="108.1" y="143.8">26.375</text>
<text x="166.6" y="143.8">26.375</text>
<text x="108.1" y="183.7">37.375</text>
<text x="166.6" y="183.7">37.375</text>
<text x="56.1" y="219.8">94.625</text>
<text x="81.3" y="217.1">93.188</text>
<text x="108.1" y="223.6">48.375</text>
<text x="166.8" y="223.6">48.375</text>
<text x="355.4" y="253.6">Rabbet</text>
<text x="401.2" y="252.9">Rabbet</text>
<text x="442.5" y="252.9">Hinge Hole</text>
<text x="486.7" y="252.9">Hinge Hole Offset</text>
<text x="108.1" y="263.5">59.375</text>
<text x="166.6" y="263.5">59.375</text>
<text x="357.9" y="261.6">Width</text>
<text x="403.3" y="261">Depth</text>
<text x="450.6" y="261">Depth</text>
<text x="498.7" y="261">from edge</text>
<text x="357" y="271.4">0.30 in</text>
<text x="402.8" y="271.4">0.50 in</text>
<text x="448.3" y="271.4">0.563 in</text>
<text x="503.3" y="271.4">0.955 in</text>
<text x="423" y="294.8">rabbet guides</text>
<text x="108.1" y="303.4">70.375</text>
<text x="166.5" y="303.4">70.375</text>
<text x="387.6" y="305.4">Left: no rabbet</text>
<text x="441.9" y="305.4">-</text>
<text x="453.5" y="305.4">Right: no rabbet</text>
<text x="360.4" y="315.8">left</text>
<text x="457.1" y="315.8">right</text>
<text x="350.3" y="323.9">rabbeting</text>
<text x="392.7" y="319.8">left rabbeting</text>
<text x="449.4" y="323.8">rabbeting</text>
<text x="493.4" y="319.8">right rabbeting</text>
<text x="403.9" y="327.9">length</text>
<text x="507" y="327.8">length</text>
<text x="359.5" y="331.9">Top</text>
<text x="458.6" y="331.9">Top</text>
<text x="360.3" y="342.9">0 in</text>
<text x="400.2" y="342.9">73.386 in</text>
<text x="459.4" y="342.9">0 in</text>
<text x="503.4" y="342.9">73.386 in</text>
<text x="68.1" y="376.6">1.438</text>
<text x="265.7" y="385.2">FRONT VIEW</text>
</g>
<g font-size="5.3">
<text x="418.8" y="368">2X88-0143</text>
<text x="417.8" y="375.1">1-S1-2X88-0143</text>
<text x="418.4" y="382.5">2X88</text>
<text x="417.8" y="389.5">0.02 in</text>
<text x="252.9" y="398.4">Note on drilling</text>
<text x="253" y="404.9">Solid line : drill on the front side</text>
<text x="380.1" y="404">5.00 in</text>
<text x="252.9" y="411.2">Broken line: drill on the back side</text>
<text x="431.3" y="411.5">1:7</text>
<text x="516.9" y="411.5">1/1</text>
</g>
<g font-size="4.6">
<text x="371.9" y="411.2">9.375 in</text>
<text x="398.3" y="411.2">4.50 in</text>
</g>
<g font-size="4.3">
<text x="345.8" y="368.4">ORDER NUMBER</text>
<text x="345.8" y="375.5">COMPONENT ID</text>
<text x="345.8" y="382.7">SERIES</text>
<text x="345.9" y="389.9">TOLERANCE</text>
<text x="367.7" y="396.7">CLEARANCE</text>
<text x="345.1" y="404.3">FLOOR</text>
<text x="344.8" y="411.1">CEILING</text>
</g>
<g font-size="3.9">
<text x="419.1" y="403.1">L:Outswing / R:Outswing</text>
<text x="469" y="403.1">L:right-hand hinging / R:left-hand hinging</text>
<text x="365.9" y="411.2">LD:</text>
<text x="389.4" y="411.2">/ RD:</text>
</g>
<g font-size="3.5">
<text x="417.9" y="397">SWING</text>
<text x="466.9" y="396.9">HINGE</text>
<text x="417.5" y="410.9">SCALE</text>
<text x="452.1" y="410.9">WEIGHT</text>
<text x="502.9" y="410.9">SHEET</text>
</g>
</svg>
